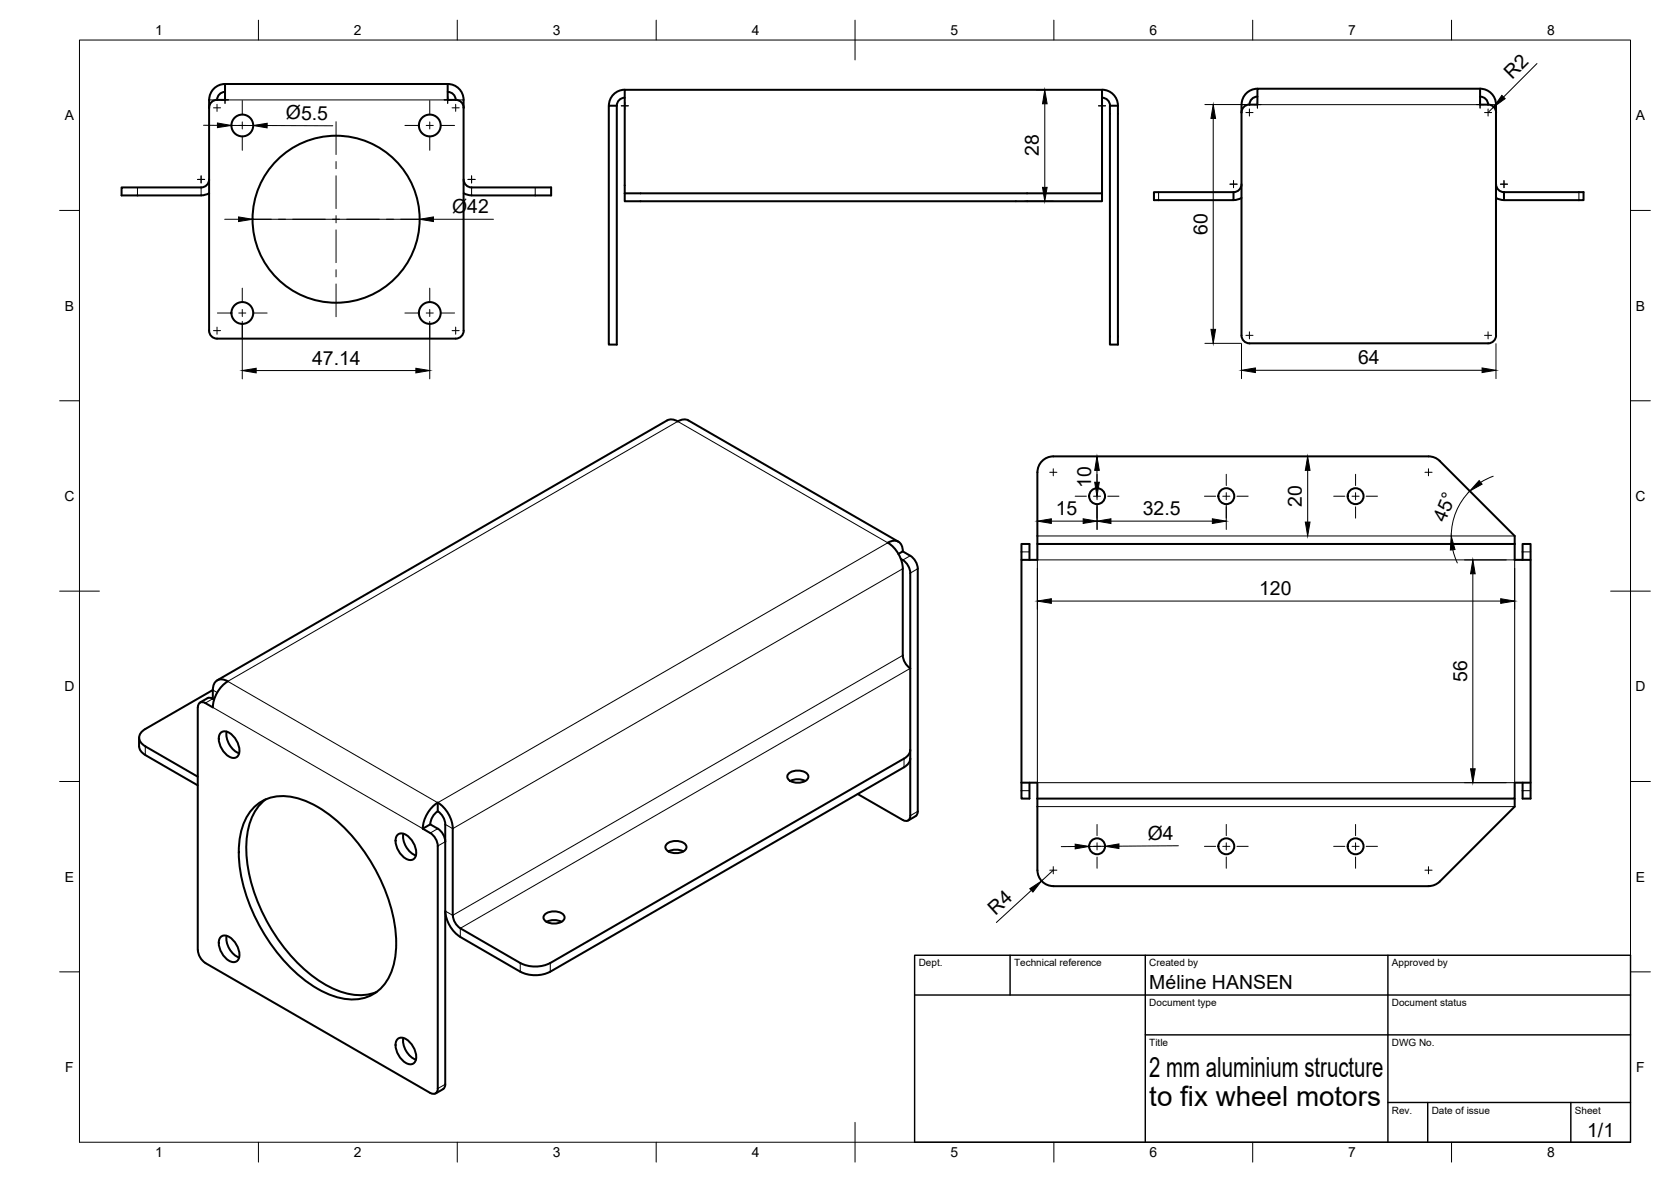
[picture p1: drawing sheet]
<svg xmlns="http://www.w3.org/2000/svg" width="420mm" height="297mm" viewBox="0 0 420 297" stroke-linecap="round" stroke-linejoin="round" font-family="sans-serif">
<!-- layer: Visible -->
<g fill="none" stroke="#000" stroke-width=".51">
<path d="M52.6 25.1v58a2 2 0 0 0 2 2h60a2 2 0 0 0 2-2M54.6 25.1h2v-4h56v4h2M54.6 25.1a2 2 0 0 0-2 2M56.6 21.1a4 4 0 0 0-4 4M56.6 23.1a2 2 0 0 0-2 2M112.6 21.1a4 4 0 0 1 4 4v58M112.6 23.1a2 2 0 0 1 2 2M114.6 25.1a2 2 0 0 1 2 2M153.1 26.6h2v60h-2zM157.1 22.5a4 4 0 0 0-4 4.1M157.1 24.6a2 2 0 0 0-2 2M277.1 24.6a2 2 0 0 1 2 2"/>
<path d="M277.1 22.5a4 4 0 0 1 4 4.1M279.1 26.6h2v60h-2zM314.2 26.3a2 2 0 0 0-2 2M316.2 22.3a4 4 0 0 0-4 4v58a2 2 0 0 0 2 2h60a2 2 0 0 0 2-2v-58a4 4 0 0 0-4-4M316.2 24.3a2 2 0 0 0-2 2M372.2 22.3v4h2M372.2 22.3h-56v4h-2M372.2 24.3a2 2 0 0 1 2 2M374.2 26.3a2 2 0 0 1 2 2M50.6 47.1h-20v2h20M52.6 48.6l-1.2 .4-.8 .1M52.6 45.1a2 2 0 0 1-2 2"/>
<path d="M116.6 45.1a2 2 0 0 0 2 2M116.6 48.6l1.2 .4 .8 .1M118.6 47.1h20v2h-20M157.1 48.6v2h120v-2M157.1 48.6h120M157.1 48.6v-26h120v26M290.2 48.3h20v2h-20zM312.2 49.7l-1.2 .5-.8 .1M312.2 46.3a2 2 0 0 1-2 2M376.2 46.3a2 2 0 0 0 2 2M376.2 49.7l1.1 .5 .9 .1M378.2 48.3h20v2h-20z"/>
<path d="M260.8 118.7v18M260.9 118.7a4 4 0 0 1 3.9-4h94.9l1.5 .5 .8 .7 18.9 18.8v2M225.9 136.1l-52.8-30.5-1.2-.2-1.5 .5-1-.4h-1.3l-113.5 65.5M227 138.6a6 6 0 0 1 3.4 2.7l.4 1.6v61M227 138.6l-1.1 .6M227 138.6a2.3 2.3 0 0 0-1.1-2.5 2.3 2.3 0 0 0-2.7 .3 8.3 8.3 0 0 1 3.8 6.5M380.9 136.7h-120.1v4h-4v56M380.9 136.7v4h4M226.5 140.4a4.1 4.1 0 0 1 2.4 3.6v61a1.15 1.15 0 0 1-.6 1.2 1.15 1.15 0 0 1-1.3-.1l-11.3-6.6M227 142.9v21.8l.2 1.1 .5 1 1.2 1.1M256.8 140.7v-4h2v4M382.8 140.7v-4h2.1v64h-2.1v-4"/>
<path d="M49.7 177.8v60.9M53.5 173.4l-17 9.8a2.3 2.3 0 0 0-1.5 2.2 2.3 2.3 0 0 0 1.5 2.2l13.2 7.6M53.5 175.6l.3 .2M53.5 173.4v2.2M53.5 173.4a2.3 2.3 0 0 1 1.1-2.4 2.3 2.3 0 0 1 2.7 .2 8.3 8.3 0 0 0-3.8 6.6l-1.9-1.1a1.15 1.15 0 0 0-1.3-.1 1.15 1.15 0 0 0-.5 1.2M53.5 175.6l-1-.3-2.2 1.2M35 185.4v2.2M35 187.6l.4 1.1 1.1 1M36.5 189.7l13.2 7.7M55.6 184.1a2.33 2.33 0 0 1 3 .8 4.8 4.8 0 0 1 1.3 4.9 1.79 1.79 0 0 1-2.8 0 5.1 5.1 0 0 1-1.8-5.3zM57 183.8a5.3 5.3 0 0 0 3.1 5.5M198.3 194.4a3.6 3.6 0 0 1 4.9 .4 1.6 1.6 0 0 1-1.7 1.8h-1.8a1.6 1.6 0 0 1-1.7-1.8z"/>
<path d="M198.7 196.3l1-.4 1.2-.1 1.6 .5M228.9 190.6l-.4 1.2-1.2 1-88.9 51.4M228.9 188.5l-.4 1.1-1.2 1-88.9 51.4a8.4 8.4 0 0 1-7.6 0l-15.1-8.7-.8-.7-.6-1-.4-1.6-.1-21.8a8.2 8.2 0 0 0-3.7-6.5M256.8 196.7v4h2v-4M256.8 196.7h4v4M384.9 196.7h-4v4h-120.1M63.7 203.1a10.6 10.6 0 0 1 10.9-2.6 31.7 31.7 0 0 1 15.7 11.7 43.4 43.4 0 0 1 9.3 24.8 14.8 14.8 0 0 1-4.6 12.1 11.6 11.6 0 0 1-11.6 1.1 35.5 35.5 0 0 1-16.5-14.7 39.9 39.9 0 0 1-6.8-23.4 14.6 14.6 0 0 1 3.6-9zM66.8 200.9a13.7 13.7 0 0 0-4.8 10.4 40.5 40.5 0 0 0 8.2 25.2 33.7 33.7 0 0 0 16.2 12.9 12.1 12.1 0 0 0 8.3-.1M100 209.7a2.33 2.33 0 0 1 3.1 .9 4.8 4.8 0 0 1 1.3 4.8 1.79 1.79 0 0 1-2.9 0 5.1 5.1 0 0 1-1.8-5.3zM101.4 209.5a5.3 5.3 0 0 0 3.2 5.5M106.3 208.2a6 6 0 0 1 3.4 2.8l.4 1.6v61a1.16 1.16 0 0 1-.6 1.2 1.16 1.16 0 0 1-1.3-.1l-56.6-32.7-1.1-1.2-.6-1-.1-1.1M106.3 208.2l1.9-1a5.8 5.8 0 0 1 3.3 2.7l.5 1.6"/>
<path d="M108.2 207.1l.2-1 .5-1.1 1.2-1.1 .8 .7 .6 .9 .5 1.6M110.1 201.7v2.2M110.1 201.7a8.3 8.3 0 0 0-3.8 6.5M112 207.2v65.3l-.4 1-2.1 1.3M167.6 212.1a3.6 3.6 0 0 1 4.9 .4 1.6 1.6 0 0 1-1.7 1.8h-1.7a1.6 1.6 0 0 1-1.7-1.8zM168.1 214l1-.4 1.1-.1 1.6 .5M230.8 203.9l-.4 1-2.1 1.3M260.8 200.7v18M260.9 218.7a4 4 0 0 0 3.9 4M380.9 200.7v2l-18.9 18.8-1.3 .9-1.5 .3M55.6 235.4a2.33 2.33 0 0 1 3 .9 4.8 4.8 0 0 1 1.3 4.8 1.79 1.79 0 0 1-2.8 0 5.1 5.1 0 0 1-1.8-5.3zM57 235.2a5.3 5.3 0 0 0 3.1 5.4"/>
<path d="M112 228.9a8.3 8.3 0 0 0 3.7 6.5M115.7 235.5l15.1 8.7M137 229.8a3.6 3.6 0 0 1 4.9 .4 1.6 1.6 0 0 1-1.7 1.8h-1.8a1.6 1.6 0 0 1-1.7-1.8zM137.4 231.7l1-.4 1.2-.1 1.6 .5M264.8 222.7h94.4M130.8 244.2a8.3 8.3 0 0 0 7.6 0M100 261.1a2.33 2.33 0 0 1 3.1 .8 4.8 4.8 0 0 1 1.3 4.9 1.79 1.79 0 0 1-2.9 0 5.1 5.1 0 0 1-1.8-5.4zM101.4 260.8a5.3 5.3 0 0 0 3.2 5.5"/>
<circle cx="60.9" cy="31.5" r="2.74"/>
<circle cx="108.1" cy="31.5" r="2.74"/>
<circle cx="84.5" cy="55.1" r="21"/>
<circle cx="60.9" cy="78.7" r="2.74"/>
<circle cx="108.1" cy="78.7" r="2.74"/>
<circle cx="275.9" cy="124.7" r="2"/>
<circle cx="308.3" cy="124.7" r="2"/>
<circle cx="340.9" cy="124.7" r="2"/>
<circle cx="275.9" cy="212.7" r="2"/>
<circle cx="308.3" cy="212.7" r="2"/>
<circle cx="340.9" cy="212.7" r="2"/>
</g>
<!-- layer: Visible Narrow -->
<g fill="none" stroke="#000" stroke-width=".25">
<path d="M52.6 25.1h2M56.6 25.1h56M114.6 25.1h2M312.2 26.3h2M316.2 26.3h56M374.2 26.3h2M34.6 47.1v2M50.6 47.1v2M118.6 47.1v2M134.6 47.1v2M291.3 48.3v2M397 48.3v2"/>
<path d="M228.9 139.7l-1.9 1M256.8 138.7h2M260.8 134.7h120.1M382.8 138.7h2.1M227 142.9l-113.2 65.3-1.8-1M230.8 142.9l-1.9 1.1M260.8 140.7h120.1v56h-120.1zM53.5 175.6l-1.9 1.1M53.5 173.4l1.1 .6M53.5 177.8l52.8 30.4M57.3 171.2l113.1-65.3 52.8 30.5-113.1 65.3zM227 164.7l-113.2 65.3-1.8-1.1"/>
<path d="M228.9 168l-113.2 65.3v2.2M36.5 187.6v2.1M227.3 190.6v2.2M256.8 198.7h2M382.8 198.7h2.1M110.1 208.2l-1.9 1.1M112 211.5l-1.9 1.1M230.8 203.9l-1.9 1.1M260.8 202.7h120.1M130.8 242v2.2M138.4 242v2.2M112 272.5l-1.9 1.1"/>
</g>
<!-- layer: BORDER -->
<g fill="none" stroke="#000" stroke-width=".25">
<path d="M20 10.1h390v276.9h-390zM65 5.1v5M115 5.1v5M165 5.1v5M215 5.1v10M265 5.1v5M315 5.1v5M365 5.1v5M15 52.9h5M410 52.9h5M15 100.7h5M410 100.7h5"/>
<path d="M15 148.6h10M405 148.6h10M15 196.4h5M410 196.4h5M15 244.2h5M410 244.2h5M65 287v5M115 287v5M165 287v5M215 282.1v9.9M265 287v5M315 287v5"/>
<path d="M365 287v5"/>
</g>
<!-- layer: TITLEBLOCK -->
<path d="M230 240.1h180v46.9h-180zM230 250h180M254 240.1v9.9M288 240.1v46.9M349 240.1v46.9M288 260.1h122M349 277.1h61M359 277.1v9.9M395 277.1v9.9" fill="none" stroke="#000" stroke-width=".36"/>
<!-- layer: Smart Centers -->
<g fill="none" stroke="#000" stroke-width=".25">
<path d="M53.7 27.1h1.8M54.6 26.2v1.8M54.7 31.5h3.6M55.7 25.1h1.8M56.6 24.2v1.8M60 31.5h1.8M60.9 25.3v3.6M60.9 30.6v1.8M60.9 34.2v3.6M63.6 31.5h3.6M84.5 30.6v8.2M101.8 31.5h3.6"/>
<path d="M107.2 31.5h1.7M108.1 25.3v3.6M108.1 30.6v1.8M108.1 34.2v3.6M110.7 31.5h3.6M111.7 25.1h1.8M112.6 24.2v1.8M113.7 27.1h1.8M114.6 26.2v1.8M156.2 26.6h1.8M157.1 25.7v1.8M276.2 26.6h1.8"/>
<path d="M277.1 25.7v1.8M313.3 28.3h1.8M314.2 27.4v1.8M315.3 26.3h1.8M316.2 25.4v1.8M371.3 26.3h1.8M372.2 25.4v1.8M373.3 28.3h1.8M374.2 27.4v1.8M49.7 45.1h1.8M50.6 44.2v1.8M60 55.1h8.2"/>
<path d="M70 55.1h1.8M73.6 55.1h8.2M83.6 55.1h1.8M84.5 40.6v1.8M84.5 44.2v8.2M84.5 54.2v1.8M84.5 57.8v8.2M87.2 55.1h8.2M97.2 55.1h1.8M100.8 55.1h8.2M117.7 45.1h1.8M118.6 44.2v1.8"/>
<path d="M309.3 46.3h1.8M310.2 45.4v1.8M377.3 46.3h1.8M378.2 45.4v1.8M54.7 78.7h3.6M60 78.7h1.8M60.9 72.4v3.6M60.9 77.8v1.8M63.6 78.7h3.6M84.5 67.8v1.8M84.5 71.4v8.2M101.8 78.7h3.6"/>
<path d="M107.2 78.7h1.7M108.1 72.4v3.6M108.1 77.8v1.8M110.7 78.7h3.6M53.7 83.1h1.8M54.6 82.2v1.8M60.9 81.4v3.5M108.1 81.4v3.5M113.7 83.1h1.8M114.6 82.2v1.8M313.3 84.3h1.8M314.2 83.4v1.8"/>
<path d="M373.3 84.3h1.8M374.2 83.4v1.8M263.9 118.7h1.8M264.8 117.8v1.8M275.8 119.2v2.8M308.3 119.2v2.8M340.8 119.2v2.8M358.3 118.7h1.8M359.2 117.8v1.8M270.3 124.7h2.9M275 124.7h1.7M275.8 123.8v1.8"/>
<path d="M275.8 127.4v2.8M278.5 124.7h2.8M302.9 124.7h2.8M307.4 124.7h1.8M308.3 123.8v1.8M308.3 127.4v2.8M311 124.7h2.8M335.3 124.7h2.9M340 124.7h1.7M340.8 123.8v1.8M340.8 127.4v2.8M343.5 124.7h2.9"/>
<path d="M263.9 218.7h1.8M264.8 217.8v1.8M270.3 212.7h2.9M275 212.7h1.7M275.8 207.2v2.8M275.8 211.8v1.8M275.8 215.4v2.8M278.5 212.7h2.8M302.9 212.7h2.8M307.4 212.7h1.8M308.3 207.2v2.8M308.3 211.8v1.8"/>
<path d="M308.3 215.4v2.8M311 212.7h2.8M335.3 212.7h2.9M340 212.7h1.7M340.8 207.2v2.8M340.8 211.8v1.8M340.8 215.4v2.8M343.5 212.7h2.9M358.3 218.7h1.8M359.2 217.8v1.8"/>
</g>
<!-- layer: FD_Dimensions -->
<g fill="none" stroke="#000" stroke-width=".25">
<path d="M386.5 16l-8.4 8.4M51.2 31.5h3.5M58.2 31.5h5.5M67.2 31.5l16.5 .1M260.6 22.6h2.1M262.7 26.1v21M303 26.3h11.1M305.1 29.8v53M375.6 26.9l-1.4 1.4M56.5 55.1h3.5M63.5 55.1h42M109 55.1h15.1"/>
<path d="M257.5 50.6h7.3M60.9 80.8v14.4M64.4 93.1h40.2M108.1 80.8v14.4M303 86.3h9.1M312.2 86.4v8.8M315.7 93.1h57M376.2 86.4v8.8M275.8 118.2v3M328.8 118.2v13M375.5 119.7l-3.2 1.5M264.4 131h8"/>
<path d="M273.7 124.7h.1M275.8 126.8v6.3M279.3 131h25.5M308.3 126.8v6.3M365.3 138.2l1.1 3.3M369.6 123.4a15.9 15.9 0 0 0-4.7 11.3M260.8 142.8v10.3M264.4 151.1h112.9M368.2 140.7h10.5M370.3 144.2v49M380.9 142.8v10.3M368.2 196.7h10.5"/>
<path d="M264.8 218.7l-2.9 2.7M270.3 212.7l-3.5 .1M277.9 212.7h-4M296.3 212.5l-15 .1M259.3 223.8l-8.8 8"/>
</g>
<g fill="#000" stroke="#000" stroke-width=".25">
<path d="M54.7 30.9l3.5 .6-3.5 .6zM63.7 31.5l3.5-.5v1.1zM262.7 22.6l.6 3.5h-1.2zM305.1 26.3l.5 3.5h-1.1zM377.6 24l.9 .8-2.9 2.1zM60 54.5l3.5 .6-3.5 .6zM105.5 55.1l3.5-.6v1.2zM262.1 47.1h1.2l-.6 3.5zM60.9 93.1l3.5-.6v1.2zM104.6 92.5l3.5 .6-3.5 .6zM304.5 82.8h1.1l-.5 3.5zM312.2 93.1l3.5-.6v1.1z"/>
<path d="M372.7 92.5l3.5 .6-3.5 .5zM275.8 114.7l.6 3.5h-1.1zM328.8 114.7l.6 3.5h-1.2zM260.8 131l3.6-.6v1.1zM272.4 130.4l3.4 .6-3.4 .5zM275.3 121.2h1.1l-.6 3.5zM275.8 131l3.5-.6v1.2zM304.8 130.4l3.5 .6-3.5 .6zM328.2 131.2h1.2l-.6 3.5zM364.9 134.7l.9 3.4-1.1 .1zM371.9 120.8l.8 .9-3.2 1.7zM260.8 151.1l3.6-.6v1.1z"/>
<path d="M370.3 140.7l.6 3.5h-1.1zM377.3 150.5l3.6 .6-3.6 .5zM369.8 193.2h1.1l-.6 3.5zM270.3 212.1l3.6 .6-3.6 .6zM277.9 212.7l3.4-.6v1.1zM258.9 223.3l3-1.9-2.2 2.8z"/>
</g>
<g font-size="7">
<text x="289" y="270.6">2 mm aluminium structure</text>
<text x="289" y="278.1">to fix wheel motors</text>
</g>
<g font-size="4.9">
<text x="380.3" y="20.2" transform="rotate(-45 380.3 20.2)">R2</text>
<text x="71.9" y="30">Ø5.5</text>
<text x="261.2" y="39.3" transform="rotate(-90 261.2 39.3)">28</text>
<text x="113.7" y="53.6">Ø42</text>
<text x="303.6" y="59" transform="rotate(-90 303.6 59)">60</text>
<text x="78.5" y="91.7">47.14</text>
<text x="341.5" y="91.6">64</text>
<text x="274.4" y="122.6" transform="rotate(-90 274.4 122.6)">10</text>
<text x="265.5" y="129.5">15</text>
<text x="287.3" y="129.5">32.5</text>
<text x="327.3" y="127.4" transform="rotate(-90 327.3 127.4)">20</text>
<text x="363.4" y="131.3" transform="rotate(-68 363.4 131.3)">45°</text>
<text x="316.6" y="149.6">120</text>
<text x="368.9" y="171.4" transform="rotate(-90 368.9 171.4)">56</text>
<text x="288.6" y="211.1">Ø4</text>
<text x="250.3" y="230.1" transform="rotate(-42 250.3 230.1)">R4</text>
<text x="289" y="248.5">Méline HANSEN</text>
<text x="399.1" y="285.7">1/1</text>
</g>
<g font-size="3.5">
<text x="39" y="8.8">1</text>
<text x="89" y="8.8">2</text>
<text x="139" y="8.8">3</text>
<text x="189" y="8.8">4</text>
<text x="239" y="8.8">5</text>
<text x="289" y="8.8">6</text>
<text x="339" y="8.8">7</text>
<text x="389" y="8.8">8</text>
<text x="16.3" y="30.2">A</text>
<text x="411.3" y="30.2">A</text>
<text x="16.3" y="78">B</text>
<text x="411.3" y="78">B</text>
<text x="16.2" y="125.9">C</text>
<text x="411.2" y="125.9">C</text>
<text x="16.2" y="173.7">D</text>
<text x="411.2" y="173.7">D</text>
<text x="16.3" y="221.6">E</text>
<text x="411.3" y="221.6">E</text>
<text x="16.4" y="269.4">F</text>
<text x="411.4" y="269.4">F</text>
<text x="39" y="290.8">1</text>
<text x="89" y="290.8">2</text>
<text x="139" y="290.8">3</text>
<text x="189" y="290.8">4</text>
<text x="239" y="290.8">5</text>
<text x="289" y="290.8">6</text>
<text x="339" y="290.8">7</text>
<text x="389" y="290.8">8</text>
</g>
<g font-size="2.5">
<text x="231" y="242.9">Dept.</text>
<text x="255" y="242.9">Technical reference</text>
<text x="289" y="242.9">Created by</text>
<text x="350" y="242.9">Approved by</text>
<text x="289" y="252.8">Document type</text>
<text x="350" y="252.8">Document status</text>
<text x="289" y="262.9">Title</text>
<text x="350" y="262.9">DWG No.</text>
<text x="350" y="279.9">Rev.</text>
<text x="360" y="279.9">Date of issue</text>
<text x="396" y="279.9">Sheet</text>
</g>
</svg>
